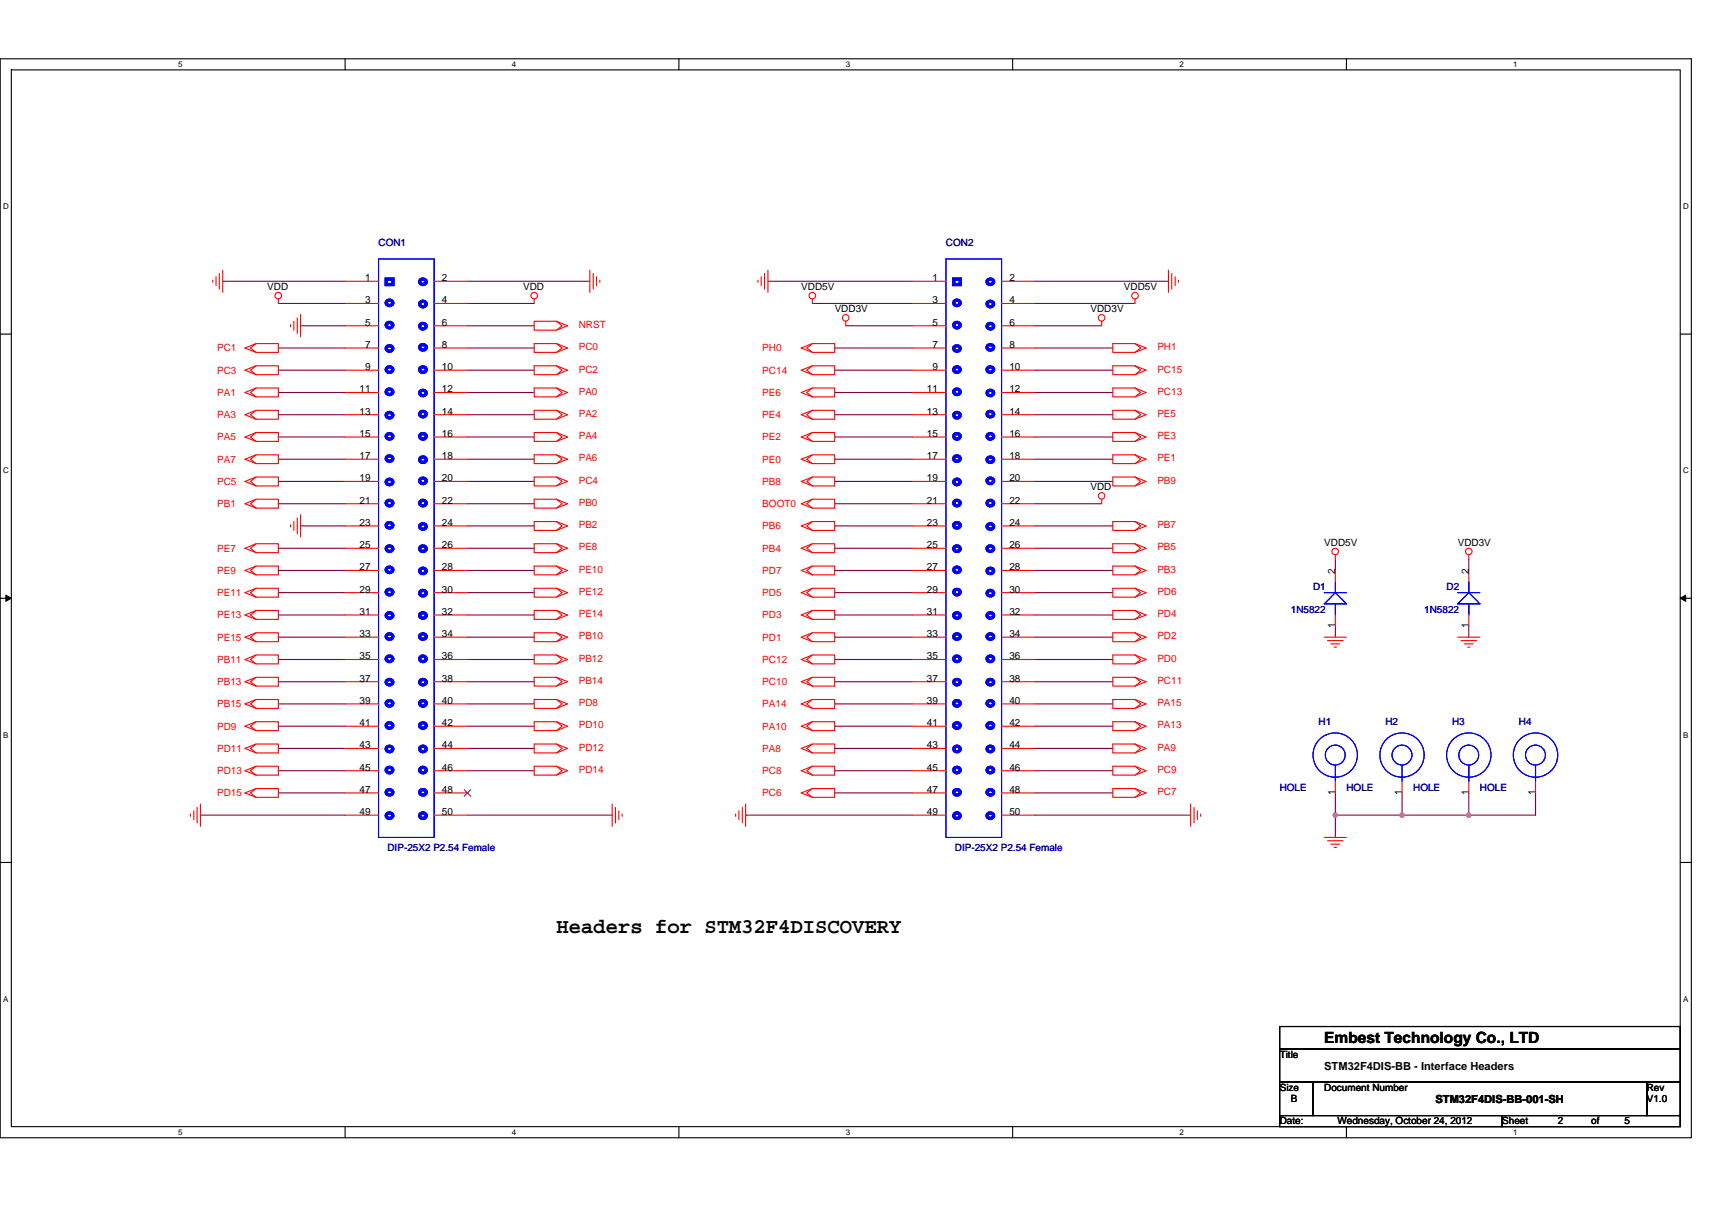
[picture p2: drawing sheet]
<svg xmlns="http://www.w3.org/2000/svg" width="297mm" height="210mm" viewBox="0 0 297 210" stroke-linecap="round" stroke-linejoin="round" font-family="sans-serif">
<path d="M0 10.2h293.5v187.2h-293.5zM2 12.1h289.5v183.4h-289.5z" fill="none" stroke="#000" stroke-width=".19"/>
<g fill="#fff">
<path d="M30.9 10.4h.8v1.6h-.8z"/>
<path d="M30.9 195.7h.8v1.6h-.8z"/>
</g>
<path d="M59.9 10.2v1.9M59.9 195.5v1.9" fill="none" stroke="#000" stroke-width=".19"/>
<g fill="#fff">
<path d="M88.8 10.4h.8v1.6h-.8z"/>
<path d="M88.8 195.7h.8v1.6h-.8z"/>
</g>
<path d="M117.8 10.2v1.9M117.8 195.5v1.9" fill="none" stroke="#000" stroke-width=".19"/>
<g fill="#fff">
<path d="M146.7 10.4h.8v1.6h-.8z"/>
<path d="M146.7 195.7h.8v1.6h-.8z"/>
</g>
<path d="M175.7 10.2v1.9M175.7 195.5v1.9" fill="none" stroke="#000" stroke-width=".19"/>
<g fill="#fff">
<path d="M204.7 10.4h.7v1.6h-.7z"/>
<path d="M204.7 195.7h.7v1.6h-.7z"/>
</g>
<path d="M233.6 10.2v1.9M233.6 195.5v1.9" fill="none" stroke="#000" stroke-width=".19"/>
<g fill="#fff">
<path d="M262.6 10.4h.7v1.6h-.7z"/>
<path d="M262.6 195.7h.7v1.6h-.7z"/>
<path d="M.5 35.1h1v1.5h-1z"/>
<path d="M292 35.1h1v1.5h-1z"/>
<path d="M.5 80.9h1v1.5h-1z"/>
<path d="M292 80.9h1v1.5h-1z"/>
</g>
<path d="M0 58h2M291.5 58h2" fill="none" stroke="#000" stroke-width=".19"/>
<g fill="#fff">
<path d="M.5 126.7h.9v1.6h-.9z"/>
<path d="M292 126.7h.9v1.6h-.9z"/>
</g>
<path d="M0 103.8h2M291.5 103.8h2" fill="none" stroke="#000" stroke-width=".19"/>
<path d="M1 103.3l1 .5-1 .6zM291.5 103.8l1-.5v1.1z" fill="#000" stroke="#000" stroke-width=".17"/>
<g fill="#fff">
<path d="M.5 172.6h.9v1.5h-.9z"/>
<path d="M292 172.6h.9v1.5h-.9z"/>
</g>
<path d="M0 149.7h2M291.5 149.7h2M222 178.1h69.5v3.9h-69.5zM222 182h69.5v5.8h-69.5zM222 187.8h5.8v5.8h-5.8zM222 193.6h38.6v1.9h-38.6zM227.8 187.8h57.9v5.8h-57.9zM260.6 193.6h30.9v1.9h-30.9zM285.7 187.8h5.8v5.8h-5.8z" fill="none" stroke="#000" stroke-width=".19"/>
<g fill="none" stroke="#800040" stroke-width=".19">
<path d="M38.6 48.8h21.3M48.3 52.7h11.6M52.2 56.5h7.7M81.1 48.8h21.2M81.1 52.7h11.6M81.1 56.5h11.6M133.2 48.8h25.1M140.9 52.7h17.4M146.7 56.5h11.6M179.6 56.5h11.6M179.6 52.7h17.3M179.6 48.8h23.1"/>
<path d="M48.3 60.4h11.6M48.3 64.2h11.6M48.3 68.1h11.6M48.3 72h11.6M48.3 75.8h11.6M48.3 79.7h11.6M81.1 60.4h11.6M81.1 64.2h11.6M81.1 68.1h11.6M81.1 72h11.6M81.1 75.8h11.6M81.1 79.7h11.6"/>
<path d="M144.8 60.4h13.5M144.8 64.2h13.5M144.8 68.1h13.5M144.8 72h13.5M144.8 75.8h13.5M144.8 79.7h13.5M179.6 60.4h13.5M179.6 64.2h13.5M179.6 68.1h13.5M179.6 72h13.5M179.6 75.8h13.5M179.6 79.7h13.5"/>
<path d="M48.3 87.4h11.6M48.3 95.1h11.6M48.3 99h11.6M48.3 83.5h11.6M52.2 91.3h7.7M81.1 87.4h11.6M81.1 91.3h11.6M81.1 95.1h11.6M81.1 99h11.6M81.1 83.5h11.6M144.8 83.5h13.5M144.8 87.4h13.5"/>
<path d="M144.8 91.3h13.5M144.8 95.1h13.5M144.8 99h13.5M179.6 87.4h11.6M179.6 83.5h13.5M179.6 91.3h13.5M179.6 95.1h13.5M179.6 99h13.5M231.7 97.1v1.9M254.8 97.1v1.9M48.3 118.3h11.6M48.3 102.8h11.6"/>
<path d="M48.3 106.7h11.6M48.3 110.6h11.6M48.3 114.4h11.6M81.1 102.8h11.6M81.1 106.7h11.6M81.1 110.6h11.6M81.1 114.4h11.6M81.1 118.3h11.6M144.8 102.8h13.5M144.8 106.7h13.5M144.8 110.6h13.5M144.8 114.4h13.5"/>
<path d="M144.8 118.3h13.5M179.6 114.4h13.5M179.6 118.3h13.5M179.6 102.8h13.5M179.6 106.7h13.5M179.6 110.6h13.5M231.7 108.6v2M254.8 108.6v2M48.3 122.2h11.6M48.3 129.9h11.6M48.3 133.8h11.6M48.3 137.6h11.6"/>
<path d="M48.3 126h11.6M81.1 129.9h11.6M81.1 126h11.6M81.1 133.8h11.6M81.1 122.2h11.6M144.8 122.2h13.5M144.8 126h13.5M144.8 129.9h13.5M144.8 133.8h13.5M144.8 137.6h13.5M179.6 122.2h13.5M179.6 126h13.5"/>
<path d="M179.6 129.9h13.5M179.6 133.8h13.5M179.6 137.6h13.5M231.7 137.6v3.9M243.3 137.6v3.9M254.8 137.6v3.9M266.4 137.6v3.9h-11.6M34.8 141.5h25.1M81.1 141.5h25.1M129.4 141.5h28.9M179.6 141.5h27M231.7 141.5h11.6"/>
<path d="M231.7 141.5v3.8M243.3 141.5h11.5"/>
</g>
<g fill="#f0f" stroke="#f0f" stroke-width=".19">
<circle cx="231.7" cy="141.5" r=".38"/>
<circle cx="254.8" cy="141.5" r=".38"/>
<circle cx="243.2" cy="141.5" r=".38"/>
</g>
<g fill="none" stroke="#f00" stroke-width=".19">
<path d="M36.9 48.6v.4M37.5 48v1.6M38.1 47.5v2.7M38.6 46.9v3.8M44.4 59.6l-.9 .8 .9 .8M48.3 51.9v.8M50.4 56.3v.4M51 55.8v1.5M51.6 55.2v2.7M52.2 54.6v3.9M59.9 48.8h5.8M59.9 52.7h5.8"/>
<path d="M59.9 56.5h5.8M75.3 48.8h5.8M75.3 52.7h5.8M75.3 56.5h5.8M92.7 51.9v.8M92.7 59.6h3.9l1.9 .8-1.9 .8h-3.9zM92.7 55.8h3.9l1.9 .7-1.9 .8h-3.9zM96.6 59.6l.9 .8-.9 .8M96.6 55.8l.9 .7-.9 .8M102.3 46.9v3.8M102.9 47.5v2.7M103.5 48v1.6"/>
<path d="M104.1 48.6v.4M131.5 48.6v.4M132.1 48v1.6M132.6 47.5v2.7M133.2 46.9v3.8M140.9 51.9v.8M140.9 59.6l-.9 .8 .9 .8M146.7 55.8v.7M158.3 48.8h5.8M158.3 52.7h5.8M158.3 56.5h5.8M173.8 48.8h5.8"/>
<path d="M173.8 52.7h5.8M173.8 56.5h5.8M191.2 55.8v.7M196.9 59.6l2 .8M196.9 59.6h-3.8v1.6h3.8l2-.8M196.9 59.6l1 .8-1 .8M196.9 51.9v.8M202.7 46.9v3.8M203.3 47.5v2.7M203.9 48v1.6M204.5 48.6v.4M42.5 60.4l1.9-.8h3.9v1.6h-3.9z"/>
<path d="M42.5 64.2l1.9-.7h3.9v1.5h-3.9zM42.5 68.1l1.9-.8h3.9v1.6h-3.9zM42.5 72l1.9-.8h3.9v1.5h-3.9zM42.5 75.8l1.9-.7h3.9v1.5h-3.9zM42.5 79.7l1.9-.8h3.9v1.6h-3.9zM44.4 63.5l-.9 .7 .9 .8M44.4 67.3l-.9 .8 .9 .8M44.4 71.2l-.9 .8 .9 .7M44.4 75.1l-.9 .7 .9 .8M44.4 78.9l-.9 .8 .9 .8M59.9 60.4h5.8M59.9 64.2h5.8"/>
<path d="M59.9 68.1h5.8M59.9 72h5.8M59.9 75.8h5.8M59.9 79.7h5.8M75.3 60.4h5.8M75.3 64.2h5.8M75.3 68.1h5.8M75.3 72h5.8M75.3 75.8h5.8M75.3 79.7h5.8M92.7 63.5h3.9l1.9 .7-1.9 .8h-3.9zM92.7 67.3h3.9l1.9 .8-1.9 .8h-3.9z"/>
<path d="M92.7 71.2h3.9l1.9 .8-1.9 .7h-3.9zM92.7 75.1h3.9l1.9 .7-1.9 .8h-3.9zM92.7 78.9h3.9l1.9 .8-1.9 .8h-3.9zM96.6 63.5l.9 .7-.9 .8M96.6 67.3l.9 .8-.9 .8M96.6 71.2l.9 .8-.9 .7M96.6 75.1l.9 .7-.9 .8M96.6 78.9l.9 .8-.9 .8M139 60.4l1.9-.8h3.9v1.6h-3.9zM139 64.2l1.9-.7h3.9v1.5h-3.9zM139 72l1.9-.8h3.9v1.5h-3.9zM139 75.8l1.9-.7h3.9v1.5h-3.9z"/>
<path d="M139 79.7l1.9-.8h3.9v1.6h-3.9zM139 68.1l1.9-.8h3.9v1.6h-3.9zM140.9 63.5l-.9 .7 .9 .8M140.9 71.2l-.9 .8 .9 .7M140.9 75.1l-.9 .7 .9 .8M140.9 78.9l-.9 .8 .9 .8M140.9 67.3l-.9 .8 .9 .8M158.3 60.4h5.8M158.3 64.2h5.8M158.3 68.1h5.8M158.3 72h5.8M158.3 75.8h5.8"/>
<path d="M158.3 79.7h5.8M173.8 60.4h5.8M173.8 64.2h5.8M173.8 68.1h5.8M173.8 72h5.8M173.8 75.8h5.8M173.8 79.7h5.8M196.9 63.5l2 .7M196.9 63.5h-3.8v1.5h3.8l2-.8M196.9 63.5l1 .7-1 .8M196.9 67.3l2 .8M196.9 67.3h-3.8v1.6h3.8l2-.8"/>
<path d="M196.9 67.3l1 .8-1 .8M196.9 78.9l2 .8M196.9 78.9h-3.8v1.6h3.8l2-.8M196.9 78.9l1 .8-1 .8M196.9 75.1l2 .7M196.9 75.1h-3.8v1.5h3.8l2-.8M196.9 75.1l1 .7-1 .8M196.9 71.2l2 .8M196.9 71.2h-3.8v1.5h3.8l2-.7M196.9 71.2l1 .8-1 .7M42.5 83.5l1.9-.7h3.9v1.5h-3.9zM42.5 87.4l1.9-.8h3.9v1.6h-3.9z"/>
<path d="M42.5 95.1l1.9-.7h3.9v1.5h-3.9zM42.5 99l1.9-.8h3.9v1.6h-3.9zM44.4 82.8l-.9 .7 .9 .8M44.4 86.6l-.9 .8 .9 .8M44.4 94.4l-.9 .7 .9 .8M44.4 98.2l-.9 .8 .9 .8M50.4 91.1v.4M51 90.5v1.6M51.6 89.9v2.7M52.2 89.3v3.9M59.9 83.5h5.8M59.9 87.4h5.8"/>
<path d="M59.9 91.3h5.8M59.9 95.1h5.8M59.9 99h5.8M75.3 83.5h5.8M75.3 87.4h5.8M75.3 91.3h5.8M75.3 95.1h5.8M75.3 99h5.8M92.7 82.8h3.9l1.9 .7-1.9 .8h-3.9zM92.7 86.6h3.9l1.9 .8-1.9 .8h-3.9zM92.7 90.5h3.9l1.9 .8-1.9 .8h-3.9zM92.7 94.4h3.9l1.9 .7-1.9 .8h-3.9z"/>
<path d="M92.7 98.2h3.9l1.9 .8-1.9 .8h-3.9zM96.6 82.8l.9 .7-.9 .8M96.6 86.6l.9 .8-.9 .8M96.6 90.5l.9 .8-.9 .8M96.6 94.4l.9 .7-.9 .8M96.6 98.2l.9 .8-.9 .8M139 83.5l1.9-.7h3.9v1.5h-3.9zM139 87.4l1.9-.8h3.9v1.6h-3.9zM139 91.3l1.9-.8h3.9v1.6h-3.9zM139 95.1l1.9-.7h3.9v1.5h-3.9zM139 99l1.9-.8h3.9v1.6h-3.9zM140.9 82.8l-.9 .7 .9 .8"/>
<path d="M140.9 86.6l-.9 .8 .9 .8M140.9 90.5l-.9 .8 .9 .8M140.9 94.4l-.9 .7 .9 .8M140.9 98.2l-.9 .8 .9 .8M158.3 83.5h5.8M158.3 87.4h5.8M158.3 91.3h5.8M158.3 95.1h5.8M158.3 99h5.8M173.8 83.5h5.8M173.8 87.4h5.8M173.8 91.3h5.8"/>
<path d="M173.8 95.1h5.8M173.8 99h5.8M191.2 86.6v.8M196.9 82.8l2 .7M196.9 82.8h-3.8v1.5h3.8l2-.8M196.9 82.8l1 .7-1 .8M196.9 90.5l2 .8M196.9 90.5h-3.8v1.6h3.8l2-.8M196.9 90.5l1 .8-1 .8M196.9 94.4l2 .7M196.9 94.4h-3.8v1.5h3.8l2-.8M196.9 94.4l1 .7-1 .8"/>
<path d="M196.9 98.2l2 .8M196.9 98.2h-3.8v1.6h3.8l2-.8M196.9 98.2l1 .8-1 .8M231.7 96.3v.8M231.7 99v1.9M254.8 96.3v.8M254.8 99v1.9M42.5 102.8l1.9-.7h3.9v1.5h-3.9zM42.5 106.7l1.9-.8h3.9v1.6h-3.9zM42.5 110.6l1.9-.8h3.9v1.6h-3.9zM42.5 114.4l1.9-.7h3.9v1.5h-3.9zM42.5 118.3l1.9-.8h3.9v1.6h-3.9z"/>
<path d="M44.4 102.1l-.9 .7 .9 .8M44.4 105.9l-.9 .8 .9 .8M44.4 109.8l-.9 .8 .9 .8M44.4 113.7l-.9 .7 .9 .8M44.4 117.5l-.9 .8 .9 .8M59.9 102.8h5.8M59.9 106.7h5.8M59.9 110.6h5.8M59.9 114.4h5.8M59.9 118.3h5.8M75.3 102.8h5.8M75.3 106.7h5.8"/>
<path d="M75.3 110.6h5.8M75.3 114.4h5.8M75.3 118.3h5.8M92.7 102.1h3.9l1.9 .7-1.9 .8h-3.9zM92.7 105.9h3.9l1.9 .8-1.9 .8h-3.9zM92.7 109.8h3.9l1.9 .8-1.9 .8h-3.9zM92.7 113.7h3.9l1.9 .7-1.9 .8h-3.9zM92.7 117.5h3.9l1.9 .8-1.9 .8h-3.9zM96.6 102.1l.9 .7-.9 .8M96.6 105.9l.9 .8-.9 .8M96.6 109.8l.9 .8-.9 .8M96.6 113.7l.9 .7-.9 .8"/>
<path d="M96.6 117.5l.9 .8-.9 .8M139 102.8l1.9-.7h3.9v1.5h-3.9zM139 106.7l1.9-.8h3.9v1.6h-3.9zM139 110.6l1.9-.8h3.9v1.6h-3.9zM139 114.4l1.9-.7h3.9v1.5h-3.9zM139 118.3l1.9-.8h3.9v1.6h-3.9zM140.9 102.1l-.9 .7 .9 .8M140.9 105.9l-.9 .8 .9 .8M140.9 109.8l-.9 .8 .9 .8M140.9 113.7l-.9 .7 .9 .8M140.9 117.5l-.9 .8 .9 .8M158.3 102.8h5.8"/>
<path d="M158.3 106.7h5.8M158.3 110.6h5.8M158.3 114.4h5.8M158.3 118.3h5.8M173.8 102.8h5.8M173.8 106.7h5.8M173.8 110.6h5.8M173.8 114.4h5.8M173.8 118.3h5.8M196.9 113.7l2 .7M196.9 113.7h-3.8v1.5h3.8l2-.8M196.9 113.7l1 .7-1 .8"/>
<path d="M196.9 109.8l2 .8M196.9 109.8h-3.8v1.6h3.8l2-.8M196.9 109.8l1 .8-1 .8M196.9 105.9l2 .8M196.9 105.9h-3.8v1.6h3.8l2-.8M196.9 105.9l1 .8-1 .8M196.9 102.1l2 .7M196.9 102.1h-3.8v1.5h3.8l2-.8M196.9 102.1l1 .7-1 .8M196.9 117.5l2 .8M196.9 117.5h-3.8v1.6h3.8l2-.8M196.9 117.5l1 .8-1 .8"/>
<path d="M229.8 110.6h3.8M230.3 111.2h2.7M230.9 111.7h1.5M231.5 112.3h.4M231.7 106.7v1.9M252.9 110.6h3.9M253.5 111.2h2.7M254.1 111.7h1.5M254.7 112.3h.3M254.8 106.7v1.9M34.8 139.5v3.9M42.5 126l1.9-.8h3.9v1.6h-3.9z"/>
<path d="M42.5 129.9l1.9-.8h3.9v1.6h-3.9zM42.5 133.8l1.9-.8h3.9v1.5h-3.9zM42.5 137.6l1.9-.8h3.9v1.6h-3.9zM42.5 122.2l1.9-.8h3.9v1.5h-3.9zM44.4 125.2l-.9 .8 .9 .8M44.4 129.1l-.9 .8 .9 .8M44.4 133l-.9 .8 .9 .7M44.4 136.8l-.9 .8 .9 .8M44.4 121.4l-.9 .8 .9 .7M59.9 122.2h5.8M59.9 126h5.8M59.9 129.9h5.8"/>
<path d="M59.9 133.8h5.8M59.9 137.6h5.8M75.3 122.2h5.8M75.3 126h5.8M75.3 129.9h5.8M75.3 133.8h5.8M75.3 137.6h5.8M92.7 121.4h3.9l1.9 .8-1.9 .7h-3.9zM92.7 125.2h3.9l1.9 .8-1.9 .8h-3.9zM92.7 129.1h3.9l1.9 .8-1.9 .8h-3.9zM92.7 133h3.9l1.9 .8-1.9 .7h-3.9zM96.6 121.4l.9 .8-.9 .7"/>
<path d="M96.6 125.2l.9 .8-.9 .8M96.6 129.1l.9 .8-.9 .8M96.6 133l.9 .8-.9 .7M106.2 139.5v3.9M129.4 139.5v3.9M139 122.2l1.9-.8h3.9v1.5h-3.9zM139 126l1.9-.8h3.9v1.6h-3.9zM139 129.9l1.9-.8h3.9v1.6h-3.9zM139 133.8l1.9-.8h3.9v1.5h-3.9zM139 137.6l1.9-.8h3.9v1.6h-3.9zM140.9 121.4l-.9 .8 .9 .7M140.9 125.2l-.9 .8 .9 .8"/>
<path d="M140.9 129.1l-.9 .8 .9 .8M140.9 133l-.9 .8 .9 .7M140.9 136.8l-.9 .8 .9 .8M158.3 122.2h5.8M158.3 126h5.8M158.3 129.9h5.8M158.3 133.8h5.8M158.3 137.6h5.8M173.8 122.2h5.8M173.8 126h5.8M173.8 129.9h5.8M173.8 133.8h5.8"/>
<path d="M173.8 137.6h5.8M196.9 121.4l2 .8M196.9 121.4h-3.8v1.5h3.8l2-.7M196.9 121.4l1 .8-1 .7M196.9 125.2l2 .8M196.9 125.2h-3.8v1.6h3.8l2-.8M196.9 125.2l1 .8-1 .8M196.9 129.1l2 .8M196.9 129.1h-3.8v1.6h3.8l2-.8M196.9 129.1l1 .8-1 .8M196.9 136.8l2 .8M196.9 136.8h-3.8v1.6h3.8l2-.8"/>
<path d="M196.9 136.8l1 .8-1 .8M196.9 133l2 .8M196.9 133h-3.8v1.5h3.8l2-.7M196.9 133l1 .8-1 .7M206.6 139.5v3.9M231.7 135.7v1.9M243.3 135.7v1.9M254.8 135.7v1.9M266.4 135.7v1.9M33 141.3v.4M33.6 140.7v1.5M34.2 140.1v2.7"/>
<path d="M59.9 141.5h5.8M75.3 141.5h5.8M106.8 140.1v2.7M107.4 140.7v1.5M107.9 141.3v.4M127.6 141.3v.4M128.2 140.7v1.5M128.8 140.1v2.7M158.3 141.5h5.8M173.8 141.5h5.8M207.2 140.1v2.7M207.7 140.7v1.5"/>
<path d="M208.3 141.3v.4M229.8 145.3h3.8M230.3 145.9h2.7M230.9 146.5h1.5M231.5 147.1h.4"/>
<circle cx="48.3" cy="51.3" r=".57"/>
<circle cx="92.7" cy="51.3" r=".57"/>
<circle cx="140.9" cy="51.3" r=".57"/>
<circle cx="146.7" cy="55.2" r=".57"/>
<circle cx="191.1" cy="55.2" r=".57"/>
<circle cx="196.9" cy="51.3" r=".57"/>
<circle cx="191.1" cy="86.1" r=".57"/>
<circle cx="231.7" cy="95.7" r=".57"/>
<circle cx="254.8" cy="95.7" r=".57"/>
</g>
<g fill="none" stroke="#00f" stroke-width=".19">
<path d="M65.7 44.9h9.6v100.4h-9.6zM164.1 44.9h9.7v100.4h-9.7zM229.8 102.8h3.8M231.7 102.8l1.9 2h-3.8zM231.7 100.9v1.9M231.7 104.8v1.9M252.9 102.8h3.9M254.8 102.8l2 2h-3.9zM254.8 100.9v1.9M254.8 104.8v1.9M231.7 132.8v2.9M243.3 132.8v2.9"/>
<path d="M254.8 132.8v2.9M266.4 132.8v2.9"/>
<circle cx="231.7" cy="131" r="3.8"/>
<circle cx="231.7" cy="131" r="1.73"/>
<circle cx="243.3" cy="131" r="1.73"/>
<circle cx="243.3" cy="131" r="3.8"/>
<circle cx="254.8" cy="131" r="1.73"/>
<circle cx="254.8" cy="131" r="3.8"/>
<circle cx="266.4" cy="131" r="1.73"/>
<circle cx="266.4" cy="131" r="3.8"/>
</g>
<g fill="none" stroke="#00f" stroke-width=".57">
<path d="M67 48.4h1.2v1h-1.2zM67.1 52.3a.55 .55 0 0 1 .7-.2 .55 .55 0 0 1 .3 .7 .55 .55 0 0 1-.7 .2 .55 .55 0 0 1-.3-.7zM67.1 56.2a.55 .55 0 0 1 .7-.2 .55 .55 0 0 1 .3 .6 .55 .55 0 0 1-.7 .3 .55 .55 0 0 1-.3-.7zM72.9 56.4a.55 .55 0 0 1 .7-.2 .55 .55 0 0 1 .3 .6 .55 .55 0 0 1-.7 .3 .55 .55 0 0 1-.3-.7zM72.9 52.5a.55 .55 0 0 1 .7-.2 .55 .55 0 0 1 .3 .7 .55 .55 0 0 1-.7 .2 .55 .55 0 0 1-.3-.7zM72.9 48.7a.55 .55 0 0 1 .7-.3 .55 .55 0 0 1 .3 .7 .55 .55 0 0 1-.7 .2 .55 .55 0 0 1-.3-.6zM165.5 48.4h1.1v1h-1.1zM171.3 56.4a.55 .55 0 0 1 .7-.2 .55 .55 0 0 1 .3 .6 .55 .55 0 0 1-.7 .3 .55 .55 0 0 1-.3-.7zM171.3 52.5a.55 .55 0 0 1 .7-.2 .55 .55 0 0 1 .3 .7 .55 .55 0 0 1-.7 .2 .55 .55 0 0 1-.3-.7zM171.3 48.7a.55 .55 0 0 1 .7-.3 .55 .55 0 0 1 .3 .7 .55 .55 0 0 1-.7 .2 .55 .55 0 0 1-.3-.6zM67.1 60.2a.55 .55 0 0 1 .7-.2 .55 .55 0 0 1 .3 .7 .55 .55 0 0 1-.7 .2 .55 .55 0 0 1-.3-.7zM67.1 67.8a.55 .55 0 0 1 .7-.3 .55 .55 0 0 1 .3 .7 .55 .55 0 0 1-.7 .2 .55 .55 0 0 1-.3-.6z"/>
<path d="M67.1 71.8a.55 .55 0 0 1 .7-.2 .55 .55 0 0 1 .3 .7 .55 .55 0 0 1-.7 .2 .55 .55 0 0 1-.3-.7zM67.1 63.9a.55 .55 0 0 1 .7-.2 .55 .55 0 0 1 .3 .7 .55 .55 0 0 1-.7 .2 .55 .55 0 0 1-.3-.7zM67.1 79.3a.55 .55 0 0 1 .7-.2 .55 .55 0 0 1 .3 .7 .55 .55 0 0 1-.7 .2 .55 .55 0 0 1-.3-.7zM67.1 75.5a.55 .55 0 0 1 .7-.2 .55 .55 0 0 1 .3 .7 .55 .55 0 0 1-.7 .2 .55 .55 0 0 1-.3-.7zM72.9 68a.55 .55 0 0 1 .7-.2 .55 .55 0 0 1 .3 .6 .55 .55 0 0 1-.7 .2 .55 .55 0 0 1-.3-.6zM72.9 63.9a.55 .55 0 0 1 .7-.2 .55 .55 0 0 1 .3 .7 .55 .55 0 0 1-.7 .2 .55 .55 0 0 1-.3-.7zM72.9 60a.55 .55 0 0 1 .7-.2 .55 .55 0 0 1 .3 .7 .55 .55 0 0 1-.7 .2 .55 .55 0 0 1-.3-.7zM72.9 79.5a.55 .55 0 0 1 .7-.2 .55 .55 0 0 1 .3 .7 .55 .55 0 0 1-.7 .2 .55 .55 0 0 1-.3-.7zM72.9 75.5a.55 .55 0 0 1 .7-.2 .55 .55 0 0 1 .3 .7 .55 .55 0 0 1-.7 .2 .55 .55 0 0 1-.3-.7zM72.9 71.6a.55 .55 0 0 1 .7-.2 .55 .55 0 0 1 .3 .7 .55 .55 0 0 1-.7 .2 .55 .55 0 0 1-.3-.7zM171.3 68a.55 .55 0 0 1 .7-.2 .55 .55 0 0 1 .3 .6 .55 .55 0 0 1-.7 .2 .55 .55 0 0 1-.3-.6zM171.3 63.9a.55 .55 0 0 1 .7-.2 .55 .55 0 0 1 .3 .7 .55 .55 0 0 1-.7 .2 .55 .55 0 0 1-.3-.7z"/>
<path d="M171.3 60a.55 .55 0 0 1 .7-.2 .55 .55 0 0 1 .3 .7 .55 .55 0 0 1-.7 .2 .55 .55 0 0 1-.3-.7zM171.3 79.5a.55 .55 0 0 1 .7-.2 .55 .55 0 0 1 .3 .7 .55 .55 0 0 1-.7 .2 .55 .55 0 0 1-.3-.7zM171.3 75.5a.55 .55 0 0 1 .7-.2 .55 .55 0 0 1 .3 .7 .55 .55 0 0 1-.7 .2 .55 .55 0 0 1-.3-.7zM171.3 71.6a.55 .55 0 0 1 .7-.2 .55 .55 0 0 1 .3 .7 .55 .55 0 0 1-.7 .2 .55 .55 0 0 1-.3-.7zM67.1 83.4a.55 .55 0 0 1 .7-.2 .55 .55 0 0 1 .3 .7 .55 .55 0 0 1-.7 .2 .55 .55 0 0 1-.3-.7zM67.1 90.9a.55 .55 0 0 1 .7-.2 .55 .55 0 0 1 .3 .7 .55 .55 0 0 1-.7 .2 .55 .55 0 0 1-.3-.7zM67.1 95a.55 .55 0 0 1 .7-.2 .55 .55 0 0 1 .3 .6 .55 .55 0 0 1-.7 .3 .55 .55 0 0 1-.3-.7zM67.1 87.1a.55 .55 0 0 1 .7-.2 .55 .55 0 0 1 .3 .6 .55 .55 0 0 1-.7 .2 .55 .55 0 0 1-.3-.6zM67.1 98.6a.55 .55 0 0 1 .7-.2 .55 .55 0 0 1 .3 .7 .55 .55 0 0 1-.7 .2 .55 .55 0 0 1-.3-.7zM72.9 83.2a.55 .55 0 0 1 .7-.2 .55 .55 0 0 1 .3 .7 .55 .55 0 0 1-.7 .2 .55 .55 0 0 1-.3-.7zM72.9 91.1a.55 .55 0 0 1 .7-.2 .55 .55 0 0 1 .3 .7 .55 .55 0 0 1-.7 .2 .55 .55 0 0 1-.3-.7zM72.9 87.1a.55 .55 0 0 1 .7-.2 .55 .55 0 0 1 .3 .6 .55 .55 0 0 1-.7 .2 .55 .55 0 0 1-.3-.6z"/>
<path d="M72.9 95a.55 .55 0 0 1 .7-.2 .55 .55 0 0 1 .3 .6 .55 .55 0 0 1-.7 .3 .55 .55 0 0 1-.3-.7zM72.9 98.8a.55 .55 0 0 1 .7-.2 .55 .55 0 0 1 .3 .7 .55 .55 0 0 1-.7 .2 .55 .55 0 0 1-.3-.7zM171.3 83.2a.55 .55 0 0 1 .7-.2 .55 .55 0 0 1 .3 .7 .55 .55 0 0 1-.7 .2 .55 .55 0 0 1-.3-.7zM171.3 91.1a.55 .55 0 0 1 .7-.2 .55 .55 0 0 1 .3 .7 .55 .55 0 0 1-.7 .2 .55 .55 0 0 1-.3-.7zM171.3 87.1a.55 .55 0 0 1 .7-.2 .55 .55 0 0 1 .3 .6 .55 .55 0 0 1-.7 .2 .55 .55 0 0 1-.3-.6zM171.3 95a.55 .55 0 0 1 .7-.2 .55 .55 0 0 1 .3 .6 .55 .55 0 0 1-.7 .3 .55 .55 0 0 1-.3-.7zM171.3 98.8a.55 .55 0 0 1 .7-.2 .55 .55 0 0 1 .3 .7 .55 .55 0 0 1-.7 .2 .55 .55 0 0 1-.3-.7zM67.1 102.5a.55 .55 0 0 1 .7-.2 .55 .55 0 0 1 .3 .7 .55 .55 0 0 1-.7 .2 .55 .55 0 0 1-.3-.7zM67.1 106.6a.55 .55 0 0 1 .7-.2 .55 .55 0 0 1 .3 .6 .55 .55 0 0 1-.7 .2 .55 .55 0 0 1-.3-.6zM67.1 114.1a.55 .55 0 0 1 .7-.2 .55 .55 0 0 1 .3 .7 .55 .55 0 0 1-.7 .2 .55 .55 0 0 1-.3-.7zM67.1 118.1a.55 .55 0 0 1 .7-.2 .55 .55 0 0 1 .3 .7 .55 .55 0 0 1-.7 .2 .55 .55 0 0 1-.3-.7zM67.1 110.2a.55 .55 0 0 1 .7-.2 .55 .55 0 0 1 .3 .7 .55 .55 0 0 1-.7 .2 .55 .55 0 0 1-.3-.7z"/>
<path d="M72.9 118.1a.55 .55 0 0 1 .7-.2 .55 .55 0 0 1 .3 .7 .55 .55 0 0 1-.7 .2 .55 .55 0 0 1-.3-.7zM72.9 114.1a.55 .55 0 0 1 .7-.2 .55 .55 0 0 1 .3 .7 .55 .55 0 0 1-.7 .2 .55 .55 0 0 1-.3-.7zM72.9 110.2a.55 .55 0 0 1 .7-.2 .55 .55 0 0 1 .3 .7 .55 .55 0 0 1-.7 .2 .55 .55 0 0 1-.3-.7zM72.9 106.6a.55 .55 0 0 1 .7-.2 .55 .55 0 0 1 .3 .6 .55 .55 0 0 1-.7 .2 .55 .55 0 0 1-.3-.6zM72.9 102.7a.55 .55 0 0 1 .7-.2 .55 .55 0 0 1 .3 .7 .55 .55 0 0 1-.7 .2 .55 .55 0 0 1-.3-.7zM171.3 118.1a.55 .55 0 0 1 .7-.2 .55 .55 0 0 1 .3 .7 .55 .55 0 0 1-.7 .2 .55 .55 0 0 1-.3-.7zM171.3 114.1a.55 .55 0 0 1 .7-.2 .55 .55 0 0 1 .3 .7 .55 .55 0 0 1-.7 .2 .55 .55 0 0 1-.3-.7zM171.3 110.2a.55 .55 0 0 1 .7-.2 .55 .55 0 0 1 .3 .7 .55 .55 0 0 1-.7 .2 .55 .55 0 0 1-.3-.7zM171.3 106.6a.55 .55 0 0 1 .7-.2 .55 .55 0 0 1 .3 .6 .55 .55 0 0 1-.7 .2 .55 .55 0 0 1-.3-.6zM171.3 102.7a.55 .55 0 0 1 .7-.2 .55 .55 0 0 1 .3 .7 .55 .55 0 0 1-.7 .2 .55 .55 0 0 1-.3-.7zM67.1 125.7a.55 .55 0 0 1 .7-.2 .55 .55 0 0 1 .3 .6 .55 .55 0 0 1-.7 .3 .55 .55 0 0 1-.3-.7zM67.1 129.7a.55 .55 0 0 1 .7-.2 .55 .55 0 0 1 .3 .7 .55 .55 0 0 1-.7 .2 .55 .55 0 0 1-.3-.7z"/>
<path d="M67.1 121.8a.55 .55 0 0 1 .7-.2 .55 .55 0 0 1 .3 .7 .55 .55 0 0 1-.7 .2 .55 .55 0 0 1-.3-.7zM67.1 137.3a.55 .55 0 0 1 .7-.2 .55 .55 0 0 1 .3 .6 .55 .55 0 0 1-.7 .2 .55 .55 0 0 1-.3-.6zM67.1 133.4a.55 .55 0 0 1 .7-.2 .55 .55 0 0 1 .3 .7 .55 .55 0 0 1-.7 .2 .55 .55 0 0 1-.3-.7zM72.9 129.7a.55 .55 0 0 1 .7-.2 .55 .55 0 0 1 .3 .7 .55 .55 0 0 1-.7 .2 .55 .55 0 0 1-.3-.7zM72.9 125.7a.55 .55 0 0 1 .7-.2 .55 .55 0 0 1 .3 .6 .55 .55 0 0 1-.7 .3 .55 .55 0 0 1-.3-.7zM72.9 133.4a.55 .55 0 0 1 .7-.2 .55 .55 0 0 1 .3 .7 .55 .55 0 0 1-.7 .2 .55 .55 0 0 1-.3-.7zM72.9 137.3a.55 .55 0 0 1 .7-.2 .55 .55 0 0 1 .3 .6 .55 .55 0 0 1-.7 .2 .55 .55 0 0 1-.3-.6zM72.9 121.8a.55 .55 0 0 1 .7-.2 .55 .55 0 0 1 .3 .7 .55 .55 0 0 1-.7 .2 .55 .55 0 0 1-.3-.7zM171.3 129.7a.55 .55 0 0 1 .7-.2 .55 .55 0 0 1 .3 .7 .55 .55 0 0 1-.7 .2 .55 .55 0 0 1-.3-.7zM171.3 125.7a.55 .55 0 0 1 .7-.2 .55 .55 0 0 1 .3 .6 .55 .55 0 0 1-.7 .3 .55 .55 0 0 1-.3-.7zM171.3 133.4a.55 .55 0 0 1 .7-.2 .55 .55 0 0 1 .3 .7 .55 .55 0 0 1-.7 .2 .55 .55 0 0 1-.3-.7zM171.3 137.3a.55 .55 0 0 1 .7-.2 .55 .55 0 0 1 .3 .6 .55 .55 0 0 1-.7 .2 .55 .55 0 0 1-.3-.6z"/>
<path d="M171.3 121.8a.55 .55 0 0 1 .7-.2 .55 .55 0 0 1 .3 .7 .55 .55 0 0 1-.7 .2 .55 .55 0 0 1-.3-.7zM67.1 141.3a.55 .55 0 0 1 .7-.2 .55 .55 0 0 1 .3 .7 .55 .55 0 0 1-.7 .2 .55 .55 0 0 1-.3-.7zM72.9 141.3a.55 .55 0 0 1 .7-.2 .55 .55 0 0 1 .3 .7 .55 .55 0 0 1-.7 .2 .55 .55 0 0 1-.3-.7zM171.3 141.3a.55 .55 0 0 1 .7-.2 .55 .55 0 0 1 .3 .7 .55 .55 0 0 1-.7 .2 .55 .55 0 0 1-.3-.7z"/>
<circle cx="166.1" cy="56.4" r=".53"/>
<circle cx="166.1" cy="52.6" r=".52"/>
<circle cx="166.1" cy="72.1" r=".53"/>
<circle cx="166.1" cy="64.1" r=".53"/>
<circle cx="166.1" cy="75.7" r=".53"/>
<circle cx="166.1" cy="68" r=".53"/>
<circle cx="166.1" cy="60.5" r=".52"/>
<circle cx="166.1" cy="79.6" r=".52"/>
<circle cx="166.1" cy="83.6" r=".53"/>
<circle cx="166.1" cy="95.2" r=".53"/>
<circle cx="166.1" cy="87.3" r=".53"/>
<circle cx="166.1" cy="91.2" r=".52"/>
<circle cx="166.1" cy="98.9" r=".52"/>
<circle cx="166.1" cy="114.3" r=".53"/>
<circle cx="166.1" cy="102.8" r=".53"/>
<circle cx="166.1" cy="110.5" r=".52"/>
<circle cx="166.1" cy="106.8" r=".52"/>
<circle cx="166.1" cy="118.4" r=".52"/>
<circle cx="166.1" cy="125.9" r=".53"/>
<circle cx="166.1" cy="122.1" r=".53"/>
<circle cx="166.1" cy="130" r=".53"/>
<circle cx="166.1" cy="133.6" r=".53"/>
<circle cx="166.1" cy="137.5" r=".52"/>
<circle cx="166.1" cy="141.5" r=".53"/>
</g>
<path d="M80.5 137l1.2 1.2M81.7 137l-1.2 1.2" fill="none" stroke="#804000" stroke-width=".17"/>
<text font-size="3.7" x="96.6" y="161.9">Headers for STM32F4DISCOVERY</text>
<text font-size="2.7" x="229.8" y="181">Embest Technology Co., LTD</text>
<g font-size="1.9">
<text x="229.8" y="185.7">STM32F4DIS-BB - Interface Headers</text>
<text x="249.1" y="191.5">STM32F4DIS-BB-001-SH</text>
</g>
<g font-size="1.7" fill="#000080">
<text x="65.7" y="42.6">CON1</text>
<text x="164.1" y="42.6">CON2</text>
<text x="224" y="106.3">1N5822</text>
<text x="227.8" y="102.5">D1</text>
<text x="247.1" y="106.3">1N5822</text>
<text x="251" y="102.5">D2</text>
<text x="228.8" y="125.8">H1</text>
<text x="240.4" y="125.8">H2</text>
<text x="251.9" y="125.8">H3</text>
<text x="263.5" y="125.8">H4</text>
<text x="222" y="137.2">HOLE</text>
<text x="233.6" y="137.2">HOLE</text>
<text x="245.2" y="137.2">HOLE</text>
<text x="256.8" y="137.2">HOLE</text>
<text x="67.2" y="147.6">DIP-25X2 P2.54 Female</text>
<text x="165.7" y="147.6">DIP-25X2 P2.54 Female</text>
</g>
<g font-size="1.7">
<text x="46.4" y="50.4">VDD</text>
<text x="63.3" y="48.8">1</text>
<text x="63.3" y="52.6">3</text>
<text x="76.7" y="48.8">2</text>
<text x="76.7" y="52.6">4</text>
<text x="90.8" y="50.4">VDD</text>
<text x="139" y="50.4">VDD5V</text>
<text x="161.8" y="48.8">1</text>
<text x="161.8" y="52.6">3</text>
<text x="175.1" y="48.8">2</text>
<text x="175.1" y="52.6">4</text>
<text x="195" y="50.4">VDD5V</text>
<text x="63.3" y="56.5">5</text>
<text x="76.7" y="56.5">6</text>
<text x="144.8" y="54.2">VDD3V</text>
<text x="161.8" y="56.5">5</text>
<text x="175.1" y="56.5">6</text>
<text x="189.2" y="54.2">VDD3V</text>
<text x="63.3" y="60.4">7</text>
<text x="63.3" y="64.2">9</text>
<text x="76.7" y="60.4">8</text>
<text x="76.7" y="64.2">10</text>
<text x="161.8" y="60.4">7</text>
<text x="161.8" y="64.2">9</text>
<text x="175.1" y="60.4">8</text>
<text x="175.1" y="64.2">10</text>
<text x="62.4" y="68.1">11</text>
<text x="62.4" y="71.9">13</text>
<text x="76.7" y="68.1">12</text>
<text x="76.7" y="71.9">14</text>
<text x="160.8" y="68.1">11</text>
<text x="160.8" y="71.9">13</text>
<text x="175.1" y="68.1">12</text>
<text x="175.1" y="71.9">14</text>
<text x="62.4" y="75.8">15</text>
<text x="76.7" y="75.8">16</text>
<text x="160.8" y="75.8">15</text>
<text x="175.1" y="75.8">16</text>
<text x="62.4" y="79.7">17</text>
<text x="62.4" y="83.5">19</text>
<text x="76.7" y="79.7">18</text>
<text x="76.7" y="83.5">20</text>
<text x="160.8" y="79.7">17</text>
<text x="160.8" y="83.5">19</text>
<text x="175.1" y="79.7">18</text>
<text x="175.1" y="83.5">20</text>
<text x="62.4" y="87.4">21</text>
<text x="76.7" y="87.4">22</text>
<text x="160.8" y="87.4">21</text>
<text x="175.1" y="87.4">22</text>
<text x="189.2" y="85.1">VDD</text>
<text x="62.4" y="91.2">23</text>
<text x="62.4" y="95.1">25</text>
<text x="76.7" y="91.2">24</text>
<text x="76.7" y="95.1">26</text>
<text x="160.8" y="91.2">23</text>
<text x="160.8" y="95.1">25</text>
<text x="175.1" y="91.2">24</text>
<text x="175.1" y="95.1">26</text>
<text x="229.8" y="94.7">VDD5V</text>
<text x="252.9" y="94.7">VDD3V</text>
<text x="62.4" y="99">27</text>
<text x="76.7" y="99">28</text>
<text x="160.8" y="99">27</text>
<text x="175.1" y="99">28</text>
<text x="231.7" y="99.6" transform="rotate(-90 231.7 99.6)">2</text>
<text x="254.8" y="99.6" transform="rotate(-90 254.8 99.6)">2</text>
<text x="62.4" y="102.8">29</text>
<text x="62.4" y="106.7">31</text>
<text x="76.7" y="102.8">30</text>
<text x="76.7" y="106.7">32</text>
<text x="160.8" y="102.8">29</text>
<text x="160.8" y="106.7">31</text>
<text x="175.1" y="102.8">30</text>
<text x="175.1" y="106.7">32</text>
<text x="62.4" y="110.6">33</text>
<text x="76.7" y="110.6">34</text>
<text x="160.8" y="110.6">33</text>
<text x="175.1" y="110.6">34</text>
<text x="231.7" y="109" transform="rotate(-90 231.7 109)">1</text>
<text x="254.8" y="109" transform="rotate(-90 254.8 109)">1</text>
<text x="62.4" y="114.4">35</text>
<text x="62.4" y="118.3">37</text>
<text x="76.7" y="114.4">36</text>
<text x="76.7" y="118.3">38</text>
<text x="160.8" y="114.4">35</text>
<text x="160.8" y="118.3">37</text>
<text x="175.1" y="114.4">36</text>
<text x="175.1" y="118.3">38</text>
<text x="62.4" y="122.1">39</text>
<text x="76.7" y="122.1">40</text>
<text x="160.8" y="122.1">39</text>
<text x="175.1" y="122.1">40</text>
<text x="62.4" y="126">41</text>
<text x="62.4" y="129.9">43</text>
<text x="76.7" y="126">42</text>
<text x="76.7" y="129.9">44</text>
<text x="160.8" y="126">41</text>
<text x="160.8" y="129.9">43</text>
<text x="175.1" y="126">42</text>
<text x="175.1" y="129.9">44</text>
<text x="62.4" y="133.7">45</text>
<text x="62.4" y="137.6">47</text>
<text x="76.7" y="133.7">46</text>
<text x="76.7" y="137.6">48</text>
<text x="160.8" y="133.7">45</text>
<text x="160.8" y="137.6">47</text>
<text x="175.1" y="133.7">46</text>
<text x="175.1" y="137.6">48</text>
<text x="231.7" y="138" transform="rotate(-90 231.7 138)">1</text>
<text x="243.2" y="138" transform="rotate(-90 243.2 138)">1</text>
<text x="254.8" y="138" transform="rotate(-90 254.8 138)">1</text>
<text x="266.4" y="138" transform="rotate(-90 266.4 138)">1</text>
<text x="62.4" y="141.4">49</text>
<text x="76.7" y="141.4">50</text>
<text x="160.8" y="141.4">49</text>
<text x="175.1" y="141.4">50</text>
<text x="222" y="183.6">Title</text>
<text x="222" y="189.3">Size</text>
<text x="224" y="191.3">B</text>
<text x="229.8" y="189.3">Document Number</text>
<text x="285.7" y="189.3">Rev</text>
<text x="285.7" y="191.3">V1.0</text>
<text x="222" y="195.1">Date:</text>
<text x="232.1" y="195.1">Wednesday, October 24, 2012</text>
<text x="260.6" y="195.1">Sheet</text>
<text x="270.3" y="195.1">2</text>
<text x="276.1" y="195.1">of</text>
<text x="281.9" y="195.1">5</text>
</g>
<g font-size="1.7" fill="#f00">
<text x="100.4" y="56.9">NRST</text>
<text x="37.7" y="61">PC1</text>
<text x="37.7" y="64.8">PC3</text>
<text x="100.4" y="60.8">PC0</text>
<text x="100.4" y="64.6">PC2</text>
<text x="132.3" y="61">PH0</text>
<text x="132.3" y="64.8">PC14</text>
<text x="200.8" y="60.8">PH1</text>
<text x="200.8" y="64.6">PC15</text>
<text x="37.7" y="68.7">PA1</text>
<text x="100.4" y="68.5">PA0</text>
<text x="132.3" y="68.7">PE6</text>
<text x="200.8" y="68.5">PC13</text>
<text x="37.7" y="72.6">PA3</text>
<text x="37.7" y="76.4">PA5</text>
<text x="100.4" y="72.3">PA2</text>
<text x="100.4" y="76.2">PA4</text>
<text x="132.3" y="72.6">PE4</text>
<text x="132.3" y="76.4">PE2</text>
<text x="200.8" y="76.2">PE3</text>
<text x="200.8" y="72.3">PE5</text>
<text x="37.7" y="80.3">PA7</text>
<text x="100.4" y="80.1">PA6</text>
<text x="100.4" y="83.9">PC4</text>
<text x="132.3" y="80.3">PE0</text>
<text x="200.8" y="80.1">PE1</text>
<text x="200.8" y="83.9">PB9</text>
<text x="37.7" y="84.1">PC5</text>
<text x="37.7" y="88">PB1</text>
<text x="100.4" y="87.8">PB0</text>
<text x="132.3" y="84.1">PB8</text>
<text x="132.3" y="88">BOOT0</text>
<text x="37.7" y="95.7">PE7</text>
<text x="100.4" y="91.7">PB2</text>
<text x="100.4" y="95.5">PE8</text>
<text x="132.3" y="91.9">PB6</text>
<text x="132.3" y="95.7">PB4</text>
<text x="200.8" y="91.7">PB7</text>
<text x="200.8" y="95.5">PB5</text>
<text x="37.7" y="99.6">PE9</text>
<text x="100.4" y="99.4">PE10</text>
<text x="132.3" y="99.6">PD7</text>
<text x="200.8" y="99.4">PB3</text>
<text x="37.7" y="103.4">PE11</text>
<text x="37.7" y="107.3">PE13</text>
<text x="100.4" y="103.3">PE12</text>
<text x="100.4" y="107.1">PE14</text>
<text x="132.3" y="103.4">PD5</text>
<text x="132.3" y="107.3">PD3</text>
<text x="200.8" y="107.1">PD4</text>
<text x="200.8" y="103.3">PD6</text>
<text x="37.7" y="111.2">PE15</text>
<text x="100.4" y="111">PB10</text>
<text x="132.3" y="111.2">PD1</text>
<text x="200.8" y="111">PD2</text>
<text x="37.7" y="115">PB11</text>
<text x="37.7" y="118.9">PB13</text>
<text x="100.4" y="114.8">PB12</text>
<text x="100.4" y="118.7">PB14</text>
<text x="132.3" y="115">PC12</text>
<text x="132.3" y="118.9">PC10</text>
<text x="200.8" y="114.8">PD0</text>
<text x="200.8" y="118.7">PC11</text>
<text x="37.7" y="122.7">PB15</text>
<text x="100.4" y="122.6">PD8</text>
<text x="132.3" y="122.7">PA14</text>
<text x="200.8" y="122.6">PA15</text>
<text x="37.7" y="126.6">PD9</text>
<text x="37.7" y="130.5">PD11</text>
<text x="100.4" y="126.4">PD10</text>
<text x="100.4" y="130.3">PD12</text>
<text x="132.3" y="126.6">PA10</text>
<text x="132.3" y="130.5">PA8</text>
<text x="200.8" y="126.4">PA13</text>
<text x="200.8" y="130.3">PA9</text>
<text x="37.7" y="134.3">PD13</text>
<text x="100.4" y="134.1">PD14</text>
<text x="132.3" y="134.3">PC8</text>
<text x="200.8" y="138">PC7</text>
<text x="200.8" y="134.1">PC9</text>
<text x="37.7" y="138.2">PD15</text>
<text x="132.3" y="138.2">PC6</text>
</g>
<g font-size="1.4">
<text x="30.9" y="11.7">5</text>
<text x="88.8" y="11.7">4</text>
<text x="146.7" y="11.7">3</text>
<text x="204.7" y="11.7">2</text>
<text x="262.6" y="11.7">1</text>
<text x=".5" y="36.3">D</text>
<text x="292" y="36.3">D</text>
<text x=".5" y="82.1">C</text>
<text x="292" y="82.1">C</text>
<text x=".5" y="128">B</text>
<text x="292" y="128">B</text>
<text x=".5" y="173.8">A</text>
<text x="292" y="173.8">A</text>
<text x="30.9" y="197">5</text>
<text x="88.8" y="197">4</text>
<text x="146.7" y="197">3</text>
<text x="204.7" y="197">2</text>
<text x="262.6" y="197">1</text>
</g>
</svg>
